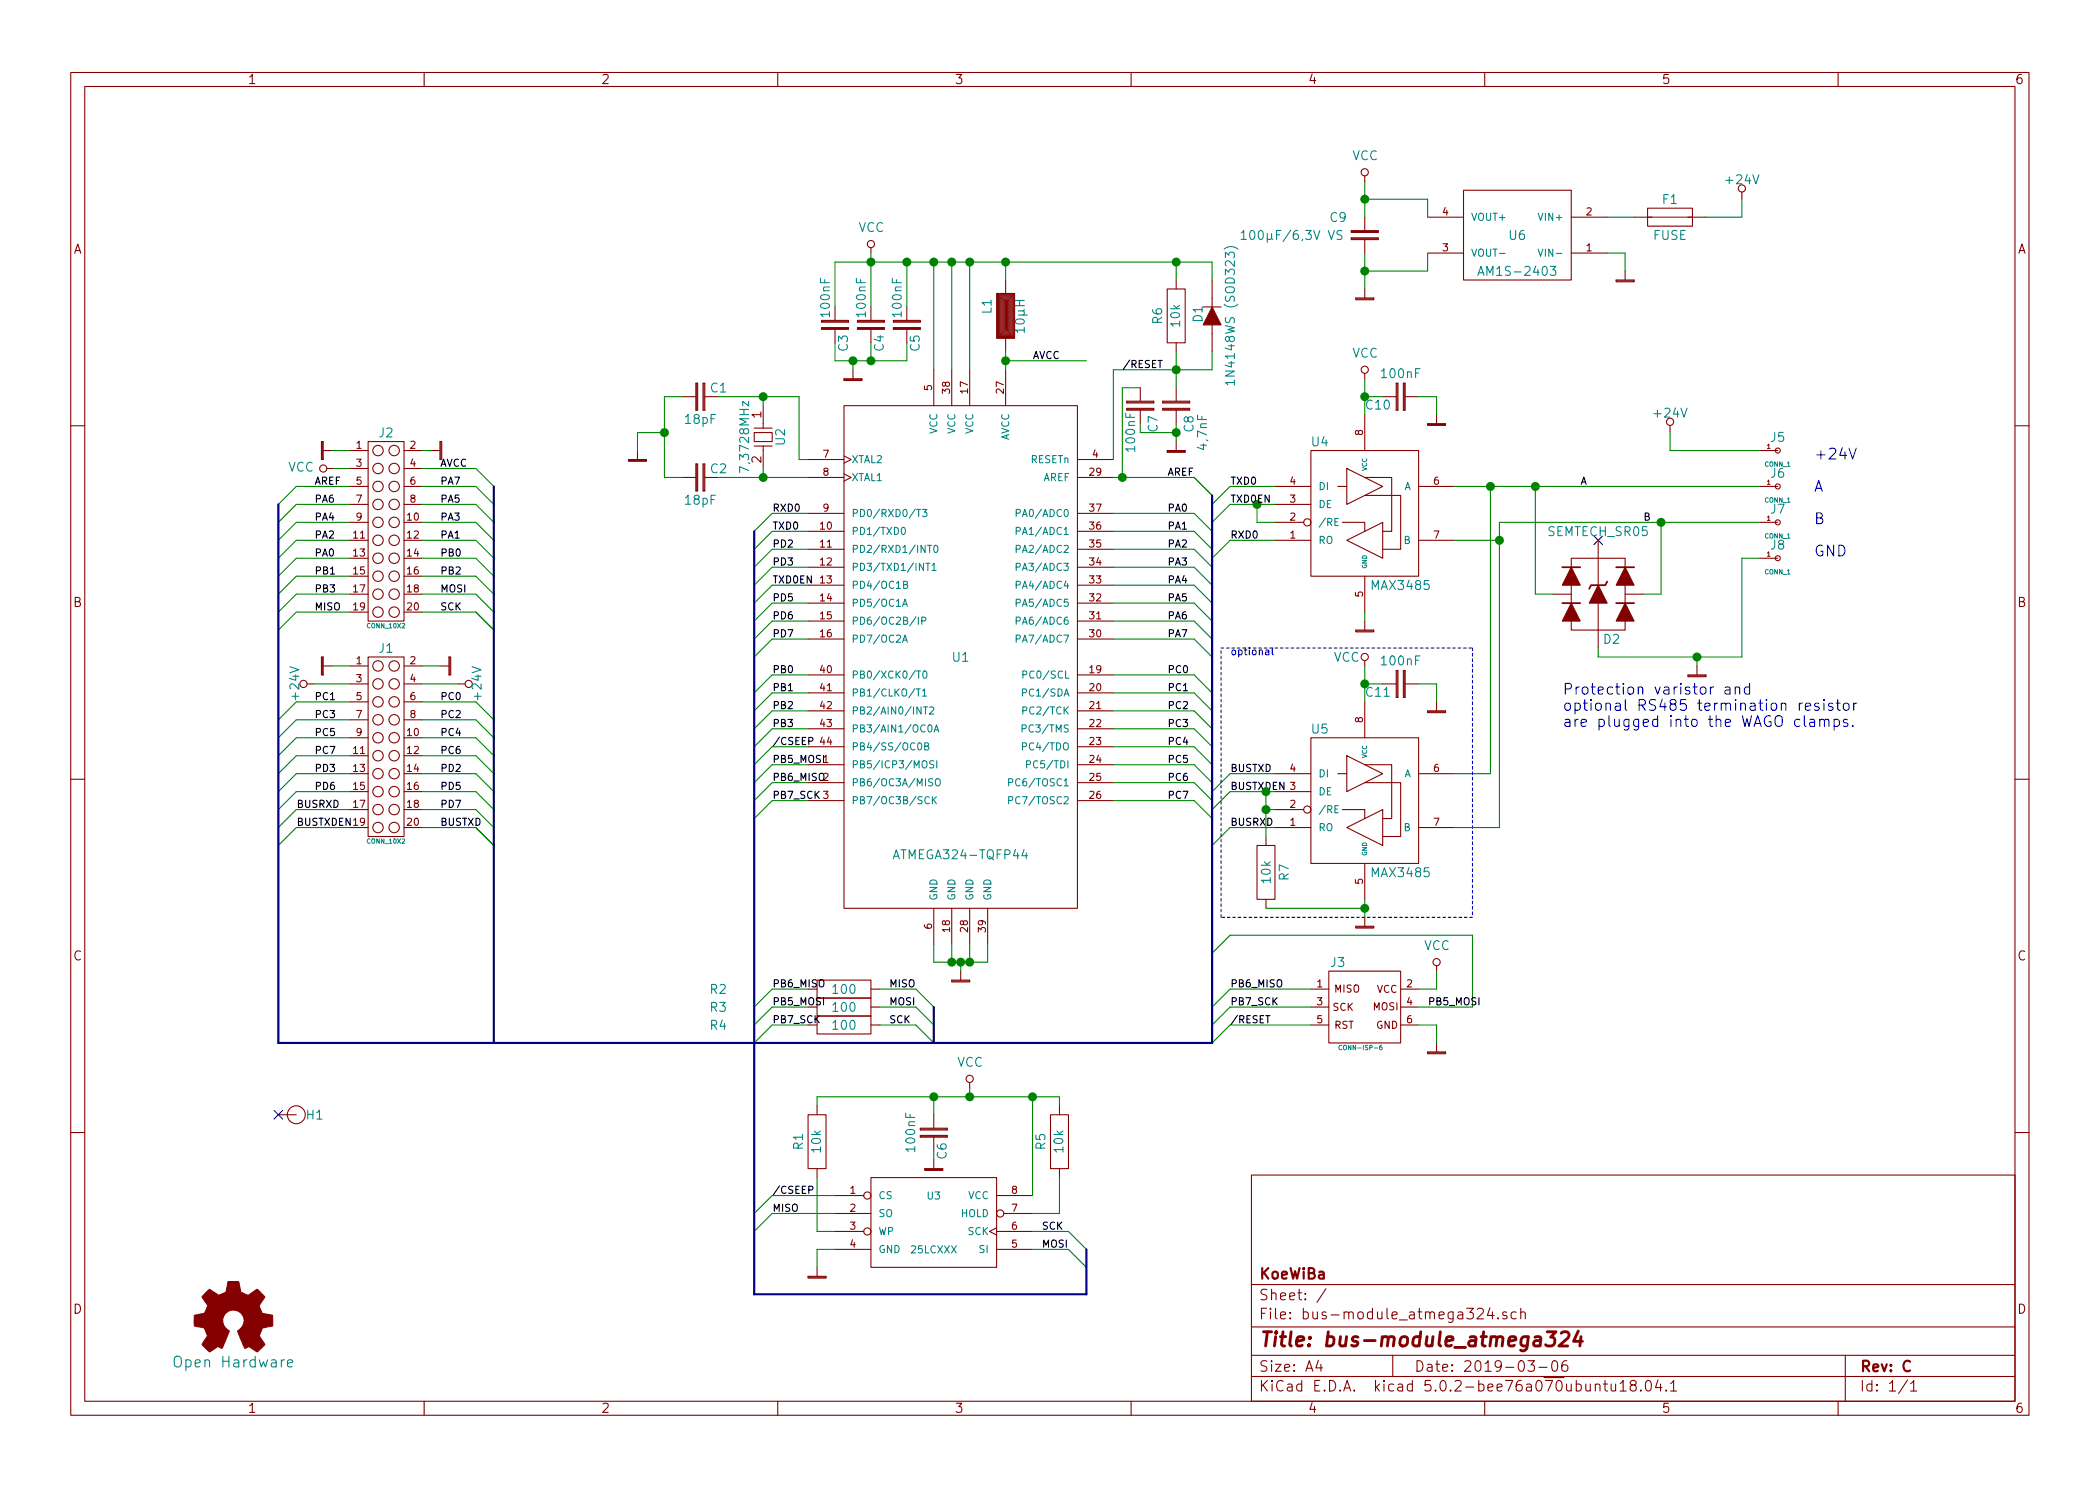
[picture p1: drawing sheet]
<svg xmlns="http://www.w3.org/2000/svg" width="297mm" height="210mm" viewBox="0 0 297 210" stroke-linecap="round" stroke-linejoin="round" font-family="sans-serif">
<g fill="none" stroke="#840000" stroke-width=".15">
<path d="M10 10.3h277v189.9h-277zM12 12.2h273v186.1h-273zM60 10.3v1.9M110 10.3v1.9M160 10.3v1.9M210 10.3v1.9M260 10.3v1.9M123.2 35v.8M142.2 39.6v1.9M166.4 39.6v1.3M171.4 39.6v3.8M191.1 32.8h3.8"/>
<path d="M191.1 32.6h3.8v.3h-3.8zM191.1 33.6h3.8v.3h-3.8zM191.1 33.8h3.8M193 24.9v.7M193 30.7v1.9M193 33.9v1.9M201.9 35.8h5.1M201.9 30.7h5.1M207 26.9h15.2v12.7h-15.2zM222.2 35.8h5.1M222.2 30.7h5.1M228.6 39.7h2.5"/>
<path d="M228.6 39.6h2.5v.3h-2.5zM229.9 38.3v1.3M231.1 30.7h2.6M233 29.5h6.4v2.5h-6.4zM238.8 30.7h2.5M246.4 27.2v1M96.5 56.1h1.9M98.4 54.2h.3v3.8h-.3zM98.6 54.2v3.8M99.4 54.2h.3v3.8h-.3zM99.6 54.2v3.8M99.7 56.1h1.9"/>
<path d="M107.9 57.4v3.2M116.2 45.5h3.8M116.2 45.3h3.8v.3h-3.8zM116.2 46.3h3.8v.3h-3.8zM116.2 46.5h3.8M118.1 43.4v1.9M118.1 46.6v1.9M119.4 57.4h33v71.1h-33zM119.4 53.7h2.5M119.4 53.6h2.5v.2h-2.5zM120.6 52.3v1.3M121.3 45.5h3.8"/>
<path d="M121.3 45.3h3.8v.3h-3.8zM121.3 46.3h3.8v.3h-3.8zM121.3 46.5h3.8M123.2 43.4v1.9M123.2 46.6v1.9M126.4 45.5h3.8M126.4 45.3h3.8v.3h-3.8zM126.4 46.3h3.8v.3h-3.8zM126.4 46.5h3.8M128.3 43.4v1.9M128.3 46.6v1.9M132.1 52.3v5.1"/>
<path d="M134.6 52.3v5.1M137.2 52.3v5.1M141 41.5h2.5v6.4h-2.5zM141.1 41.7h2.3v6h-2.3zM141.2 41.8h2.1v5.8h-2.1zM141.4 41.9h1.7v5.6h-1.7zM141.5 42h1.5v5.4h-1.5zM141.6 42.2h1.3v5h-1.3zM141.7 42.3h1v4.8h-1zM141.9 42.4h.7v4.6h-.7zM142 42.5h.5v4.4h-.5zM142.1 42.7h.3v4h-.3z"/>
<path d="M142.2 42.8v3.8zM142.2 47.9v1.9M142.2 52.3v5.1M159.4 56.9h3.8M159.4 56.8h3.8v.2h-3.8zM159.4 57.8h3.8v.2h-3.8zM159.4 57.9h3.8M161.3 54.9v1.9M161.3 58v1.9M164.5 56.9h3.8M164.5 56.8h3.8v.2h-3.8zM164.5 57.8h3.8v.2h-3.8z"/>
<path d="M164.5 57.9h3.8M165.1 40.9h2.5v7.6h-2.5zM166.4 48.5v1.3M166.4 54.9v1.9M166.4 58v1.9M170.2 43.4h2.5M171.4 46v3.8M191.8 42.3h2.5M191.8 42.2h2.5v.2h-2.5zM193 40.9v1.3M193 52.8v.8M193 58.7v5"/>
<path d="M195.6 56.1h1.9M197.5 54.2h.2v3.8h-.2zM197.6 54.2v3.8M198.5 54.2h.3v3.8h-.3zM198.6 54.2v3.8M198.8 56.1h1.9M201.9 59.9h2.6v.3h-2.6zM203.2 58.7v1.2M10 60.2h2M45.5 62.5h.2v2.5h-.2zM45.6 62.5v2.5M45.7 63.7h1.3"/>
<path d="M46.2 66.3h.8M49.5 76.4h2.6M49.5 73.9h2.6M49.5 71.4h2.6M49.5 68.8h2.6M49.5 63.7h2.6M49.5 79h2.6M49.5 66.3h2.6M52.1 62.5h5v25.4h-5zM57.1 76.4h2.6M57.1 73.9h2.6M57.1 71.4h2.6"/>
<path d="M57.1 68.8h2.6M57.1 63.7h2.6M57.1 79h2.6M57.1 66.3h2.6M61 63.7h1.2M62.2 62.5h.3v2.5h-.3zM62.4 62.5v2.5M88.9 65.1h2.5M88.9 65h2.5v.3h-2.5zM90.2 63.7v1.3M96.5 67.6h1.9M98.4 65.7h.3v3.8h-.3z"/>
<path d="M98.6 65.7v3.8M99.4 65.7h.3v3.8h-.3zM99.6 65.7v3.8M99.7 67.6h1.9M106.7 61.2h2.5v1.3h-2.5zM106.7 60.6h2.5M106.7 63.1h2.5M107.9 63.1v3.2M114.3 72.6h5.1M114.3 75.2h5.1M114.3 77.7h5.1M114.3 67.6h5.1"/>
<path d="M114.3 65h5.1M119.4 64.5l1 .5-1 .5M119.4 67.1l1 .5-1 .5M152.4 72.6h5.1M152.4 75.2h5.1M152.4 77.7h5.1M152.4 67.6h5.1M152.4 65h5.1M165.1 63.9h2.5M165.1 63.7h2.5v.3h-2.5zM166.4 62.5v1.2M180.3 76.4h5.1"/>
<path d="M180.3 73.9h4.1M180.3 71.4h5.1M180.3 68.8h5.1M185.4 63.7h15.3v17.8h-15.3zM189.2 68.8h1.3M189.9 73.9h3.1v1.3M190.5 76.4l5.1-2.5v5.1zM190.5 66.3l5.1 2.5-5.1 2.6zM193 70.1h5.1v7.6h-2.5M193 67.6h3.8v7.6h-1.2M200.7 76.4h5M200.7 68.8h5"/>
<path d="M201.9 60.1h2.6M226.1 76.4v6.4M236.2 60.2v1M248.9 73.9h2.6M248.9 68.8h2.6M248.9 63.7h2.6M248.9 79h2.6M285 60.2h2M43.4 96.8h1M45.5 93h.2v2.5h-.2zM45.6 93v2.5M45.7 94.2h1.3"/>
<path d="M49.5 96.8h2.6M49.5 84.1h2.6M49.5 81.5h2.6M49.5 86.6h2.6M49.5 94.2h2.6M49.5 99.3h2.6M52.1 93h5v25.4h-5zM57.1 96.8h2.6M57.1 84.1h2.6M57.1 81.5h2.6M57.1 86.6h2.6M57.1 94.2h2.6"/>
<path d="M57.1 99.3h2.6M62.2 94.2h1.3M63.5 93h.3v2.5h-.3zM63.6 93v2.5M64.8 96.8h1M114.3 80.3h5.1M114.3 82.8h5.1M114.3 85.3h5.1M114.3 87.9h5.1M114.3 90.4h5.1M114.3 95.5h5.1M114.3 98h5.1"/>
<path d="M152.4 80.3h5.1M152.4 82.8h5.1M152.4 85.3h5.1M152.4 87.9h5.1M152.4 90.4h5.1M152.4 95.5h5.1M152.4 98h5.1M191.8 89.3h2.5M191.8 89.1h2.5v.3h-2.5zM193 87.9v1.2M193 93.5v.7M193 81.5v5.1"/>
<path d="M193 99.3v5.1M195.6 96.8h1.9M197.5 94.9h.2v3.8h-.2zM197.6 94.9v3.8M198.5 94.9h.3v3.8h-.3zM198.6 94.9v3.8M198.8 96.8h1.9M203.2 99.3v1.3M219.7 84.1h2.5M222.2 82.8v2.5M222.2 87.9v1.2h7.7v-1.2M222.2 80.3v-1.3h7.7v1.3"/>
<path d="M226.1 85.3v6.4M229.9 82.8v2.5M229.9 84.1h2.5M238.8 95.6h2.5M238.8 95.5h2.5v.3h-2.5zM240 94.2v1.3M10 110.3h2M49.5 117.1h2.6M49.5 114.5h2.6M49.5 112h2.6M49.5 109.5h2.6M49.5 101.8h2.6"/>
<path d="M49.5 104.4h2.6M49.5 106.9h2.6M57.1 117.1h2.6M57.1 114.5h2.6M57.1 112h2.6M57.1 109.5h2.6M57.1 101.8h2.6M57.1 104.4h2.6M57.1 106.9h2.6M114.3 108.2h5.1M114.3 110.7h5.1M114.3 100.6h5.1"/>
<path d="M114.3 103.1h5.1M114.3 105.7h5.1M114.3 113.3h5.1M152.4 108.2h5.1M152.4 110.7h5.1M152.4 100.6h5.1M152.4 103.1h5.1M152.4 105.7h5.1M152.4 113.3h5.1M177.8 119.6h2.5v7.6h-2.5zM179.1 118.4v1.2M180.3 117.1h5.1"/>
<path d="M180.3 114.5h4.1M180.3 112h5.1M180.3 109.5h5.1M185.4 104.4h15.3v17.8h-15.3zM189.2 109.5h1.3M189.9 114.5h3.1v1.3M190.5 117.1l5.1-2.6v5.1zM190.5 106.9l5.1 2.6-5.1 2.5zM193 110.7h5.1v7.7h-2.5M193 108.2h3.8v7.6h-1.2M200.7 117.1h5M200.7 109.5h5"/>
<path d="M201.9 100.7h2.6M201.9 100.6h2.6v.2h-2.6zM285 110.3h2M115.6 138.7h7.6v2.5h-7.6zM123.2 139.9h1.3M132.1 128.5v5.1M134.6 138.8h2.6M134.6 138.7h2.6v.2h-2.6zM134.6 128.5v5.1M135.9 137.4v1.3M137.2 128.5v5.1M139.7 128.5v5.1"/>
<path d="M179.1 127.2v1.3M185.4 139.9h2.6M188 137.4h10.1v10.2h-10.1zM191.8 131.2h2.5M191.8 131.1h2.5v.2h-2.5zM193 129.8v1.3M193 122.2v5M198.1 139.9h2.6M203.2 136.6v.8M39.4 157.7h2.5M114.3 157.7h2.5v7.6h-2.5zM115.6 143.8h7.6v2.5h-7.6z"/>
<path d="M115.6 141.2h7.6v2.6h-7.6zM115.6 156.5v1.2M123.2 142.5h1.3M123.2 145h1.3M130.2 159.8h3.8M130.2 159.6h3.8v.3h-3.8zM132.1 157.7v1.9M137.2 153.2v.7M148.6 157.7h2.5v7.6h-2.5zM149.9 156.5v1.2M185.4 142.5h2.6M185.4 145h2.6"/>
<path d="M198.1 142.5h2.6M198.1 145h2.6M201.9 149h2.6M201.9 148.8h2.6v.3h-2.6zM203.2 147.6v1.2M10 160.2h2M115.6 179.3v1.3M115.6 165.3v1.3M118.1 169.2h4.1M118.1 171.7h5.1M118.1 174.2h4.1M118.1 176.8h5.1"/>
<path d="M123.2 166.6h17.8v12.7h-17.8zM130.2 160.6h3.8v.3h-3.8zM130.2 160.8h3.8M130.8 165.5h2.5M130.8 165.3h2.5v.3h-2.5zM132.1 164.1v1.2M132.1 160.9v1.9M141 173.7l-1 .5 1 .5M141 169.2h5M141 174.2h5M141 176.8h5M142 171.7h4"/>
<path d="M149.9 165.3v1.3M177 166.3h108v32h-108zM285 160.2h2M60 198.3v1.9M110 198.3v1.9M114.3 180.7h2.5M114.3 180.6h2.5v.2h-2.5zM160 198.3v1.9M177 194.8h108M177 191.8h108M177 187.8h108M177 181.8h108"/>
<path d="M186.5 192.5l-.4 1h1M186.8 193v1M187.6 182.3l-1.3 2M197 191.8v3M209 185.3l.2-.2 .5 .1a.37 .37 0 0 1 .1 .5l-.9 .9h.9M210 198.3v1.9M210.7 185l-.3 1.1h.9M211.1 185.6v1M211.9 186.5h.1l-.1 .1-.1-.1h.1v.1M213.1 185.7l-.3-.1-.2 .1-.1 .2a.48 .48 0 0 0 .6 .3l.1 .1-.1 .2-.1 .1-.5-.1M214.5 185.7a.5 .5 0 0 0-.7 0l-.1 .6a.47 .47 0 0 0 .6 .3l.2-.1M215.1 185.7a.38 .38 0 0 1 .6 .1v.8"/>
<path d="M215.1 185.1v1.5M216.1 192.5h.9l-.4 .6 .3 .1a.61 .61 0 0 1 .1 .7l-.2 .1h-.5l-.2-.1M217.7 193.5h1.1M219.6 192.7a.37 .37 0 0 1 .4-.2 .37 .37 0 0 1 .3 .3v.3a.72 .72 0 0 1-.3 .9l-.4-.1a1.41 1.41 0 0 1 0-1.2zM221.6 192.5a.59 .59 0 0 0-.7 .7l.1 .7a.48 .48 0 0 0 .8-.2v-.3l-.2-.2a.51 .51 0 0 0-.6 0l-.1 .2M226.8 195.8h.6M227 195.3v1.3l.2 .2h.2M227.9 195.8v.9a.45 .45 0 0 0 .6 0M228.5 195.8v1M229.2 195.8l.4-.5v1.5M229.2 196.8h.8M230.9 196l-.2-.2-.1-.2a.47 .47 0 0 1 .6-.3l.2 .3v.2l-.7 .2a.48 .48 0 0 0 0 .7 .51 .51 0 0 0 .7 0 .48 .48 0 0 0-.2-.7"/>
<path d="M232.1 196.7h.1l-.1 .1-.1-.1h.1v.1M232.9 195.5a.37 .37 0 0 1 .3-.2 .37 .37 0 0 1 .3 .3l.1 .3a.72 .72 0 0 1-.4 .9l-.3-.1a1.2 1.2 0 0 1 0-1.2zM234.5 195.2l-.3 1.1h.9M234.9 195.8v1M235.7 196.7v.1l-.1-.1h.1v.1M236.3 195.8l.4-.5v1.5M236.3 196.8h.9M260 198.3v1.9M261 191.8v6.5M269.8 195.2l-1.2 2M270.3 195.8l.3-.3 .1-.2v1.5M270.3 196.8h.8"/>
<circle cx="123.2" cy="34.5" r=".51"/>
<circle cx="193" cy="24.4" r=".51"/>
<circle cx="246.4" cy="26.7" r=".51"/>
<circle cx="193" cy="52.3" r=".51"/>
<circle cx="236.2" cy="59.7" r=".51"/>
<circle cx="45.7" cy="66.3" r=".51"/>
<circle cx="53.5" cy="68.8" r=".74"/>
<circle cx="53.5" cy="79" r=".74"/>
<circle cx="53.5" cy="76.4" r=".74"/>
<circle cx="53.5" cy="71.4" r=".74"/>
<circle cx="53.5" cy="63.7" r=".74"/>
<circle cx="53.5" cy="73.9" r=".74"/>
<circle cx="53.5" cy="66.3" r=".74"/>
<circle cx="55.8" cy="76.4" r=".74"/>
<circle cx="55.8" cy="71.4" r=".74"/>
<circle cx="55.8" cy="79" r=".74"/>
<circle cx="55.8" cy="73.9" r=".74"/>
<circle cx="55.8" cy="68.8" r=".74"/>
<circle cx="55.8" cy="66.3" r=".74"/>
<circle cx="55.8" cy="63.7" r=".74"/>
<circle cx="184.9" cy="73.9" r=".51"/>
<circle cx="251.5" cy="68.8" r=".36"/>
<circle cx="251.5" cy="63.7" r=".36"/>
<circle cx="251.5" cy="73.9" r=".36"/>
<circle cx="251.5" cy="79" r=".36"/>
<circle cx="42.9" cy="96.8" r=".51"/>
<circle cx="53.5" cy="84.1" r=".74"/>
<circle cx="53.5" cy="81.5" r=".74"/>
<circle cx="53.5" cy="86.6" r=".74"/>
<circle cx="53.5" cy="94.2" r=".74"/>
<circle cx="53.5" cy="99.3" r=".74"/>
<circle cx="53.5" cy="96.8" r=".74"/>
<circle cx="55.8" cy="84.1" r=".74"/>
<circle cx="55.8" cy="81.5" r=".74"/>
<circle cx="55.8" cy="96.8" r=".74"/>
<circle cx="55.8" cy="86.6" r=".74"/>
<circle cx="55.8" cy="99.3" r=".74"/>
<circle cx="55.8" cy="94.2" r=".74"/>
<circle cx="66.3" cy="96.8" r=".51"/>
<circle cx="193" cy="93" r=".51"/>
<circle cx="53.5" cy="112" r=".74"/>
<circle cx="53.5" cy="104.4" r=".74"/>
<circle cx="53.5" cy="117.1" r=".74"/>
<circle cx="53.5" cy="109.5" r=".74"/>
<circle cx="53.5" cy="106.9" r=".74"/>
<circle cx="53.5" cy="101.8" r=".74"/>
<circle cx="53.5" cy="114.5" r=".74"/>
<circle cx="55.8" cy="112" r=".74"/>
<circle cx="55.8" cy="117.1" r=".74"/>
<circle cx="55.8" cy="109.5" r=".74"/>
<circle cx="55.8" cy="106.9" r=".74"/>
<circle cx="55.8" cy="101.8" r=".74"/>
<circle cx="55.8" cy="104.4" r=".74"/>
<circle cx="55.8" cy="114.5" r=".74"/>
<circle cx="184.9" cy="114.5" r=".51"/>
<circle cx="203.2" cy="136.1" r=".51"/>
<circle cx="41.9" cy="157.7" r="1.27"/>
<circle cx="137.2" cy="152.6" r=".51"/>
<circle cx="122.7" cy="169.2" r=".51"/>
<circle cx="122.7" cy="174.2" r=".51"/>
<circle cx="141.5" cy="171.7" r=".51"/>
</g>
<path d="M218.8 188.4h1.3l-.8 .8a.48 .48 0 0 1 .6 .4v.5l-.2 .2-.2 .1h-.6l-.3-.1M220.8 188.6l.3-.2h.5a.48 .48 0 0 1 .3 .6l-.1 .3-1.3 1.1h1.2M223.2 188.3l-.6 1.5h1.2M223.6 189.1l-.1 1.3" fill="none" stroke="#840000" stroke-width=".41"/>
<g fill="none" stroke="#008484" stroke-width=".15">
<path d="M173.2 35.2a1.47 1.47 0 0 1 1.9 0M175.6 33l.3-.4v1.3M175.6 33.9h.7M189.8 32.7l-.5-.1-.1 .1v.4l.5 .2 .1 .3-.2 .3-.5-.1M209 39l.5-1.3 .4 1.3M209.2 38.6h.6M212.1 35.9h.8M217.6 35.2l.3 1.1 .3-1.1M217.6 30.2l.3 1 .3-1M219.3 37.7h.8l-.5 .5 .4 .1 .1 .4-.3 .3h-.3l-.2-.2M174.6 54.1h-1.3l.4 .4M174.6 53.8v.7"/>
<path d="M127.6 74.7l.1-.1a.53 .53 0 0 1 .4 .5 .53 .53 0 0 1-.4 .5 .72 .72 0 0 1-.1-.9zM129.6 72.1h.6M129.9 72.1v1M130.5 72.1h.6l-.3 .4 .3 .1v.4l-.2 .1-.4-.1M131 79.7h.5M131.2 77.2h.6M131.2 79.7v1M131.5 77.2v1M131.8 80l.3-.3v1M132.2 77.2h.1a.53 .53 0 0 1 .4 .5 .53 .53 0 0 1-.4 .5l-.1-.1-.1-.3zM143.7 77.7l.5-.1 .1-.1v-.3h-.6v1M143.7 75.2l.5-.1 .1-.2v-.2l-.6-.1v1"/>
<path d="M143.7 72.6h.5l.1-.2v-.2l-.6-.1v1M189.3 73.3h-.5v1.1h.5M127.7 85.8l.3-1 .3 1M127.7 90.9l.3-1 .3 1M127.8 85.5h.4M127.8 90.6h.4M127.8 82.7h.4l.1-.2v-.2l-.5-.1v1.1h.4l.1-.1 .1-.3-.3-.2M129.6 87.3l-.9 1.3M129.6 97.5h.6M129.6 94.9h.6M129.9 87.3v1M129.9 97.5v1"/>
<path d="M129.9 94.9v1.1M130.4 87.9l.5-.1 .1-.2-.1-.2-.5-.1v1M130.5 97.8l.3-.3v1M130.5 98.5h.6M130.6 95l.2-.1a.53 .53 0 0 1 .3 .5 .53 .53 0 0 1-.3 .6l-.3-.5zM131.8 80.7h.6M143.7 90.4l.5-.1 .1-.1v-.3h-.6v1M143.7 87.9l.5-.1 .1-.2v-.2l-.6-.1v1M143.7 85.3h.5l.1-.2v-.2l-.6-.1v1M143.7 82.8l.5-.1 .1-.1v-.3l-.6-.1v1.1M143.7 80.2h.5l.1-.2v-.2l-.6-.1v1M144.6 98h.5l.1-.2v-.2l-.6-.1v1"/>
<path d="M144.7 95.5l.5-.1v-.4l-.5-.1v1.1M129.9 105.2l.1-.1a.55 .55 0 0 1 .4 .5 .55 .55 0 0 1-.4 .5l-.1-.1-.1-.3zM130.5 107.8l.2-.2a.36 .36 0 0 1 .4 .4v.3a.36 .36 0 0 1-.4 .4l-.1-.1a.8 .8 0 0 1-.1-.8zM130.6 100h.6M130.8 105.6l.4-.1 .1-.1v-.2l-.5-.1v1h.4l.1-.1 .1-.2-.3-.2M130.9 100v1M131.3 102.6h.2a.55 .55 0 0 1 .3 .5 .55 .55 0 0 1-.3 .5l-.2-.1-.1-.3zM131.4 112.8a.47 .47 0 0 0-.6 .4 .47 .47 0 0 0 .6 .5v-.1M131.5 100.1l.4-.1 .1 .1 .1 .2-.7 .7h.7M131.9 112.7v1M131.9 110.2l-.5 .1v.3l.4 .1 .1 .3-.2 .2-.4-.1M132 113.2l.5 .5"/>
<path d="M132.1 107.7h-.6v.3l.5 .2 .1 .3-.2 .2-.4-.1M132.1 103.6l.4-1 .3 1M132.2 103.3h.5M132.4 110.3l.2-.1a.35 .35 0 0 1 .4 .3l-.1 .5a.34 .34 0 0 1-.5 0zM132.5 112.7l-.6 .6M132.5 107.6v1.1M142.7 110.7h.5v-.4l-.5-.1v1M142.7 113.3l.5-.1v-.4l-.5-.1v1M144.6 103.1l.5-.1 .1-.1-.1-.3h-.5v1M144.6 105.6h.5l.1-.2v-.2l-.6-.1v1M144.7 100.6l.5-.1v-.4l-.5-.1v1M145.2 108.2l.5-.1v-.4l-.5-.1v1.1"/>
<path d="M189.3 114h-.5v1h.5M144.9 120.2l-.3 .9h.7M40.7 192.9l.7-.1-.1-.3-.4-.1-.2 .2v.7l.2 .1 .4-.1"/>
</g>
<path d="M189.8 147.9a.28 .28 0 0 0-.4 .3 .28 .28 0 0 0 .4 .3M195.4 147.9h-.1a.39 .39 0 0 0-.1 .6h.3v-.2l-.1-.2-.3 .2" fill="none" stroke="#008484" stroke-width=".14"/>
<g fill="none" stroke="#008400" stroke-width=".15">
<path d="M123.2 35.8v7.6M128.3 37.1v6.3M132.1 37.1v15.2M134.6 37.1v15.2M137.2 37.1v15.2M142.2 37.1v2.5M166.4 37.1v2.5M171.4 39.6v-2.5h-53.3v6.3M193 25.6v5.1M193 35.8v5.1M193 28.2h8.9v2.5M201.9 35.8v2.5h-8.9"/>
<path d="M227.3 35.8h2.6v2.5M227.3 30.7h3.8M246.4 28.2v2.5h-5.1M96.5 56.1h-2.5v11.5h2.5M101.6 56.1h11.4v8.9h1.3M107.9 56.1v1.3M118.1 48.5v2.5h10.2v-2.5M120.6 51v1.3M123.2 48.5v2.5M142.2 51h11.5M142.2 49.8v2.5M161.3 59.9v1.3h5.1"/>
<path d="M161.3 54.9h-2.6v12.7M166.4 49.8v5.1M166.4 59.9v2.6M171.4 49.8v2.5h-13.9v12.7M193 53.6v5.1M200.7 56.1h2.5v2.6M47 63.7h2.5M47 66.3h2.5M49.5 71.4h-7.6l-2.5 2.5M49.5 73.9h-7.6l-2.5 2.5M49.5 68.8h-7.6l-2.5 2.6M49.5 76.4h-7.6l-2.5 2.6"/>
<path d="M49.5 79h-7.6l-2.5 2.5M59.7 71.4h7.6l2.5 2.5M59.7 73.9h7.6l2.5 2.5M59.7 68.8h7.6l2.5 2.6M59.7 76.4h7.6l2.5 2.6M59.7 79h7.6l2.5 2.5M59.7 63.7h1.3M59.7 66.3h7.6l2.5 2.5M94 61.2h-3.8v2.5M101.6 67.6h12.7M107.9 66.3v1.3M114.3 72.6h-5.1l-2.5 2.6"/>
<path d="M114.3 75.2h-5.1l-2.5 2.5M114.3 77.7h-5.1l-2.5 2.6M157.5 67.6h11.4l2.5 2.5M157.5 72.6h11.4l2.5 2.6M157.5 75.2h11.4l2.5 2.5M157.5 77.7h11.4l2.5 2.6M177.8 71.4v2.5h2.5M180.3 71.4h-6.3l-2.6 2.5M180.3 68.8h-6.3l-2.6 2.6M180.3 76.4h-6.3l-2.6 2.6M205.7 68.8h43.2M205.7 76.4h6.4"/>
<path d="M210.8 68.8v40.7h-5.1M217.2 68.8v15.3h2.5M234.9 73.9v10.2h-2.5M236.2 61.2v2.5h12.7M248.9 73.9h-36.8v43.2h-6.4M248.9 79h-2.5v14h-20.3v-1.3M44.4 96.8h5.1M47 94.2h2.5M49.5 81.5h-7.6l-2.5 2.6M49.5 84.1h-7.6l-2.5 2.5M49.5 99.3h-7.6l-2.5 2.5M49.5 86.6h-7.6l-2.5 2.5"/>
<path d="M59.7 96.8h5.1M59.7 81.5h7.6l2.5 2.6M59.7 84.1h7.6l2.5 2.5M59.7 86.6h7.6l2.5 2.5M59.7 99.3h7.6l2.5 2.5M59.7 94.2h2.5M114.3 80.3h-5.1l-2.5 2.5M114.3 82.8h-5.1l-2.5 2.5M114.3 85.3h-5.1l-2.5 2.6M114.3 87.9h-5.1l-2.5 2.5M114.3 90.4h-5.1l-2.5 2.6M114.3 95.5h-5.1l-2.5 2.5"/>
<path d="M114.3 98h-5.1l-2.5 2.6M157.5 80.3h11.4l2.5 2.5M157.5 82.8h11.4l2.5 2.5M157.5 85.3h11.4l2.5 2.6M157.5 87.9h11.4l2.5 2.5M157.5 90.4h11.4l2.5 2.6M157.5 95.5h11.4l2.5 2.5M157.5 98h11.4l2.5 2.6M193 86.6v1.3M193 94.2v5.1M200.7 96.8h2.5v2.5M240 93v1.2"/>
<path d="M49.5 112h-7.6l-2.5 2.5M49.5 114.5h-7.6l-2.5 2.6M49.5 109.5h-7.6l-2.5 2.5M49.5 117.1h-7.6l-2.5 2.5M49.5 101.8h-7.6l-2.5 2.6M49.5 104.4h-7.6l-2.5 2.5M49.5 106.9h-7.6l-2.5 2.6M59.7 112h7.6l2.5 2.5M59.7 114.5h7.6l2.5 2.6M59.7 109.5h7.6l2.5 2.5M59.7 117.1h7.6l2.5 2.5M59.7 101.8h7.6l2.5 2.6"/>
<path d="M59.7 104.4h7.6l2.5 2.5M59.7 106.9h7.6l2.5 2.6M114.3 105.7h-5.1l-2.5 2.5M114.3 108.2h-5.1l-2.5 2.5M114.3 110.7h-5.1l-2.5 2.6M114.3 113.3h-5.1l-2.5 2.5M114.3 100.6h-5.1l-2.5 2.5M114.3 103.1h-5.1l-2.5 2.6M157.5 105.7h11.4l2.5 2.5M157.5 108.2h11.4l2.5 2.5M157.5 110.7h11.4l2.5 2.6M157.5 113.3h11.4l2.5 2.5"/>
<path d="M157.5 100.6h11.4l2.5 2.5M157.5 103.1h11.4l2.5 2.6M171.4 114.5l2.6-2.5h5.1v6.4M179.1 114.5h1.2M180.3 109.5h-6.3l-2.6 2.5M180.3 117.1h-6.3l-2.6 2.5M114.3 139.9h-5.1l-2.5 2.6M124.5 139.9h5l2.6 2.6M132.1 133.6v2.5h7.6v-2.5M134.6 133.6v2.5M135.9 136.1v1.3M137.2 133.6v2.5"/>
<path d="M171.4 134.9l2.6-2.6h34.3v10.2h-7.6M179.1 128.5h13.9M185.4 139.9h-11.4l-2.6 2.6M193 127.2v2.6M203.2 137.4v2.5h-2.5M114.3 145h-5.1l-2.5 2.6M114.3 142.5h-5.1l-2.5 2.5M115.6 156.5v-1.3h34.3v1.3M124.5 142.5h5l2.6 2.5M124.5 145h5l2.6 2.6M132.1 155.2v2.5M137.2 153.9v1.3"/>
<path d="M146 155.2v14M185.4 145h-11.4l-2.6 2.6M185.4 142.5h-11.4l-2.6 2.5M200.7 145h2.5v2.6M115.6 166.6v7.6h2.5M118.1 176.8h-2.5v2.5M118.1 169.2h-8.9l-2.5 2.5M118.1 171.7h-8.9l-2.5 2.5M146 176.8h5.1l2.6 2.5M146 174.2h5.1l2.6 2.6M149.9 166.6v5.1h-3.9"/>
</g>
<g fill="#008400" stroke="#008400" stroke-width=".25">
<circle cx="108" cy="56.1" r=".51"/>
<circle cx="108" cy="67.6" r=".51"/>
<circle cx="94" cy="61.2" r=".51"/>
<circle cx="137.2" cy="136.1" r=".51"/>
<circle cx="134.6" cy="136.1" r=".51"/>
<circle cx="135.9" cy="136.1" r=".51"/>
<circle cx="193" cy="56.1" r=".51"/>
<circle cx="193" cy="96.8" r=".51"/>
<circle cx="123.2" cy="37.1" r=".51"/>
<circle cx="134.6" cy="37.1" r=".51"/>
<circle cx="132.1" cy="37.1" r=".51"/>
<circle cx="120.7" cy="51" r=".51"/>
<circle cx="177.8" cy="71.4" r=".51"/>
<circle cx="179.1" cy="112" r=".51"/>
<circle cx="210.8" cy="68.8" r=".51"/>
<circle cx="212.1" cy="76.4" r=".51"/>
<circle cx="146.1" cy="155.2" r=".51"/>
<circle cx="132.1" cy="155.2" r=".51"/>
<circle cx="123.2" cy="51" r=".51"/>
<circle cx="128.3" cy="37.1" r=".51"/>
<circle cx="137.2" cy="37.1" r=".51"/>
<circle cx="142.2" cy="37.1" r=".51"/>
<circle cx="166.4" cy="52.3" r=".51"/>
<circle cx="166.4" cy="61.2" r=".51"/>
<circle cx="137.2" cy="155.2" r=".51"/>
<circle cx="158.8" cy="67.6" r=".51"/>
<circle cx="240" cy="93" r=".51"/>
<circle cx="217.2" cy="68.8" r=".51"/>
<circle cx="235" cy="73.9" r=".51"/>
<circle cx="142.2" cy="51" r=".51"/>
<circle cx="166.4" cy="37.1" r=".51"/>
<circle cx="193" cy="28.2" r=".51"/>
<circle cx="193" cy="38.3" r=".51"/>
<circle cx="179.1" cy="114.5" r=".51"/>
<circle cx="193" cy="128.5" r=".51"/>
</g>
<path d="M163.8 51h.6M114.4 104.9l.5-.1 .1-.1-.1-.3-.5-.1v1.1M179 143.7h.6M114.4 168.4l.5-.1 .1-.1-.1-.3-.5-.1v1.1" fill="none" stroke="#000" stroke-width=".15"/>
<path d="M69.8 68.8v78.8M106.7 75.2v107.9h47v-6.3M171.4 70.1v77.5h-132v-76.2M132.1 142.5v5.1" fill="none" stroke="#000084" stroke-width=".3"/>
<g fill="none" stroke="#0000c2" stroke-width=".15">
<path d="M261.5 63.4l.6 1.5 .5-1.5M179 92h.4l.1 .7M179.5 92.2h-.4l-.1 .2 .1 .3 .4-.1M180 91.6v.9l.1 .2M244 97.3l.2-.1 .4 .1 .1 .9M244.7 97.6h-.5a.3 .3 0 0 0-.2 .3 .3 .3 0 0 0 .2 .3l.5-.1M245.4 97.3a.38 .38 0 0 1 .7 .1v.8M245.4 97.2v1M247.5 97.3l-.5-.1-.3 .3v.4l.2 .2 .1 .1 .5-.1M247.5 96.7v1.5M254.9 99.5l-.3 .1-.1 .2M255.4 100l.7-.2-.1-.2-.4-.1-.2 .2v.7l.2 .1 .4-.1"/>
<path d="M257.3 99.6l-.4-.1-.2 .2v.2l.6 .2v.1v.2l-.2 .1-.4-.1M258 99l-.1 .1h.2l-.1-.1v.1M258 99.5v1M259.2 99.6l-.3-.1-.3 .2 .1 .2 .5 .2 .1 .1-.1 .2-.1 .1-.5-.1M259.7 99.5h.6M259.9 99v1.3l.1 .1 .3 .1M260.8 99.6a.44 .44 0 0 1 .7 .2v.4a.42 .42 0 0 1-.4 .3 .42 .42 0 0 1-.4-.3zM262.2 99.5v1M262.6 99.5l-.3 .1-.1 .2M256 101.8h.2h.4l.1 1M256.7 102.1l-.5 .1a.31 .31 0 0 0-.3 .3 .31 .31 0 0 0 .3 .3l.5-.1M257.4 101.9a.41 .41 0 0 1 .7 .1v.8"/>
<path d="M257.4 101.8v1M258.1 102l.2-.2h.3l.1 1M259.4 101.8a.48 .48 0 0 1 .8 .3l-.1 .5a.48 .48 0 0 1-.7 .1M259.4 101.8v1.5M261.3 101.8h-.3l-.3 .2 .1 .2 .5 .2 .1 .1-.1 .2-.1 .1-.5-.1M262.1 102.6v.1v.1l-.1-.1 .1-.1v.2"/>
</g>
<path d="M225.5 75.8l1.2 1.3M226.7 75.8l-1.2 1.3M38.8 157.1l1.2 1.2M40 157.1l-1.2 1.2" fill="none" stroke="#000084" stroke-width=".15"/>
<g fill="#840000" stroke="#840000" stroke-width=".15">
<path d="M29.4 182.6l.3-.2 1.2 .9 1.1-.5 .3-1.4h1.5l.3 1.4 1 .5 1.3-.9 1 1.1-.1 .2a1.79 1.79 0 0 0-.6 1.2l.4 .9 1.5 .3v1.5l-1.4 .3-.5 1.1 .8 1.2-.1 .2-1 .9-1.2-.8-.6 .3-1-2.5a1.54 1.54 0 0 0 .4-2.6 1.54 1.54 0 0 0-2.5 1 1.97 1.97 0 0 0 .9 1.6l-1 2.5-.6-.3-1.2 .8-1-1.1 .8-1.2-.5-1.1-1.4-.3v-1.5l1.2-.2a.83 .83 0 0 0 .5-.8l.2-.4-.8-1.2z"/>
<path d="M222.2 80.3l1.3 2.5h-2.5z"/>
<path d="M222.2 85.3l1.3 2.6h-2.5z"/>
<path d="M226.1 82.8l1.2 2.5h-2.5z"/>
<path d="M229.9 80.3l1.2 2.5h-2.5z"/>
<path d="M229.9 85.3l1.2 2.6h-2.5z"/>
</g>
<path d="M172.7 91.7h35.6M208.3 91.7v38.1M172.7 129.8v-38.1M208.3 129.8h-35.6" fill="none" stroke="#0000c2" stroke-width=".15" stroke-dasharray=".4 .4"/>
<path d="M171.4 43.4l1.3 2.6h-2.5z" fill="#840000" stroke="#840000" stroke-width=".14"/>
<path d="M221 85.3h2.5M221 80.3h2.5M227.3 82.3l-.2 .5h-2.1l-.2 .5M228.6 85.3h2.5M228.6 80.3h2.5" fill="none" stroke="#840000" stroke-width=".25"/>
<path d="M233 30.7h6.4" fill="none" stroke="#840000" stroke-width=".14"/>
<text font-size="2.8" fill="#840000" x="178" y="190.5">Title: bus-module_atmega324</text>
<g font-size="2.1" fill="#0000c2">
<text x="256.5" y="65">+24V</text>
<text x="256.5" y="69.6">A</text>
<text x="256.5" y="74.2">B</text>
<text x="256.5" y="78.7">GND</text>
<text x="221" y="98.3">Protection varistor and</text>
<text x="221" y="100.6">optional RS485 termination resistor</text>
<text x="221" y="102.9">are plugged into the WAGO clamps.</text>
</g>
<g font-size="2.1" fill="#840000">
<text x="178" y="184">Sheet: /</text>
<text x="178" y="181">KoeWiBa</text>
<text x="178" y="186.7">File: bus-module_atmega324.sch</text>
<text x="178" y="196.9">KiCad E.D.A. kicad 5.0.2-bee76a070ubuntu18.04.1</text>
<text x="178" y="194.1">Size: A4</text>
<text x="200" y="194.1">Date: 2019-03-06</text>
<text x="263" y="194.1">Rev: C</text>
<text x="263" y="196.9">Id: 1/1</text>
</g>
<text font-size="2.1" fill="#008484" x="25.2" y="193.5">Open Hardware</text>
<g font-size="1.8" fill="#840000">
<text x="35" y="11.9">1</text>
<text x="85" y="11.9">2</text>
<text x="135" y="11.9">3</text>
<text x="185" y="11.9">4</text>
<text x="235" y="11.9">5</text>
<text x="285" y="11.9">6</text>
<text x="10.4" y="35.9">A</text>
<text x="285.4" y="35.9">A</text>
<text x="107.7" y="59.2" transform="rotate(-90 107.7 59.2)">1</text>
<text x="10.4" y="85.9">B</text>
<text x="285.4" y="85.9">B</text>
<text x="10.4" y="135.9">C</text>
<text x="285.4" y="135.9">C</text>
<text x="10.4" y="185.9">D</text>
<text x="285.4" y="185.9">D</text>
<text x="35" y="199.9">1</text>
<text x="85" y="199.9">2</text>
<text x="135" y="199.9">3</text>
<text x="185" y="199.9">4</text>
<text x="235" y="199.9">5</text>
<text x="285" y="199.9">6</text>
</g>
<g font-size="1.8" fill="#008484">
<text x="191.3" y="22.7">VCC</text>
<text x="235.2" y="28.9">F1</text>
<text x="244.3" y="26.1">+24V</text>
<text x="121.4" y="32.8">VCC</text>
<text x="176.7" y="34">100µF/6,3V VS</text>
<text x="188.2" y="31.4">C9</text>
<text x="213.5" y="34">U6</text>
<text x="233.9" y="34">FUSE</text>
<text x="209.9" y="39">AM1S-2403</text>
<text x="117.4" y="44.7" transform="rotate(-90 117.4 44.7)">100nF</text>
<text x="122.5" y="44.7" transform="rotate(-90 122.5 44.7)">100nF</text>
<text x="127.6" y="44.7" transform="rotate(-90 127.6 44.7)">100nF</text>
<text x="140.3" y="44.4" transform="rotate(-90 140.3 44.4)">L1</text>
<text x="145" y="46.9" transform="rotate(-90 145 46.9)">10µH</text>
<text x="164.4" y="45.8" transform="rotate(-90 164.4 45.8)">R6</text>
<text x="166.9" y="46.2" transform="rotate(-90 166.9 46.2)">10k</text>
<text x="170.1" y="45.6" transform="rotate(-90 170.1 45.6)">D1</text>
<text x="119.9" y="49.7" transform="rotate(-90 119.9 49.7)">C3</text>
<text x="125" y="49.7" transform="rotate(-90 125 49.7)">C4</text>
<text x="130.1" y="49.7" transform="rotate(-90 130.1 49.7)">C5</text>
<text x="174.7" y="53.4" transform="rotate(-90 174.7 53.4)">1N4148WS (SOD323)</text>
<text x="191.3" y="50.6">VCC</text>
<text x="195.6" y="53.5">100nF</text>
<text x="97" y="60">18pF</text>
<text x="100.5" y="55.5">C1</text>
<text x="234.1" y="59.1">+24V</text>
<text x="53.6" y="61.9">J2</text>
<text x="107.7" y="65.5" transform="rotate(-90 107.7 65.5)">2</text>
<text x="111" y="63" transform="rotate(-90 111 63)">U2</text>
<text x="160.6" y="63.7" transform="rotate(-90 160.6 63.7)">100nF</text>
<text x="163.8" y="61.1" transform="rotate(-90 163.8 61.1)">C7</text>
<text x="168.8" y="61.1" transform="rotate(-90 168.8 61.1)">C8</text>
<text x="170.7" y="63.5" transform="rotate(-90 170.7 63.5)">4,7nF</text>
<text x="185.6" y="63.2">U4</text>
<text x="250.5" y="62.5">J5</text>
<text x="40.7" y="66.7">VCC</text>
<text x="97" y="71.4">18pF</text>
<text x="100.5" y="67">C2</text>
<text x="106" y="66.4" transform="rotate(-90 106 66.4)">7,3728MHz</text>
<text x="250.5" y="67.6">J6</text>
<text x="219" y="75.9">SEMTECH_SR05</text>
<text x="250.5" y="72.7">J7</text>
<text x="250.5" y="77.8">J8</text>
<text x="194.2" y="83.5">MAX3485</text>
<text x="53.6" y="92.4">J1</text>
<text x="134.8" y="93.6">U1</text>
<text x="188.6" y="93.6">VCC</text>
<text x="195.6" y="94.2">100nF</text>
<text x="226.8" y="91.1">D2</text>
<text x="42.3" y="98.9" transform="rotate(-90 42.3 98.9)">+24V</text>
<text x="68.1" y="98.9" transform="rotate(-90 68.1 98.9)">+24V</text>
<text x="185.6" y="103.8">U5</text>
<text x="126.9" y="121.6">ATMEGA324-TQFP44</text>
<text x="179.8" y="124.9" transform="rotate(-90 179.8 124.9)">10k</text>
<text x="182.3" y="124.6" transform="rotate(-90 182.3 124.6)">R7</text>
<text x="194.2" y="124.1">MAX3485</text>
<text x="188.3" y="136.8">J3</text>
<text x="201.4" y="134.4">VCC</text>
<text x="100.5" y="143.2">R3</text>
<text x="100.5" y="140.6">R2</text>
<text x="117.9" y="143.2">100</text>
<text x="117.9" y="140.6">100</text>
<text x="100.5" y="145.7">R4</text>
<text x="117.9" y="145.7">100</text>
<text x="135.4" y="150.9">VCC</text>
<text x="43.4" y="158.4">H1</text>
<text x="113.6" y="162.7" transform="rotate(-90 113.6 162.7)">R1</text>
<text x="116.1" y="163" transform="rotate(-90 116.1 163)">10k</text>
<text x="129.5" y="162.8" transform="rotate(-90 129.5 162.8)">100nF</text>
<text x="147.9" y="162.7" transform="rotate(-90 147.9 162.7)">R5</text>
<text x="150.4" y="163" transform="rotate(-90 150.4 163)">10k</text>
</g>
<g font-size="1.8" fill="#008400">
<text x="193.3" y="58">C10</text>
<text x="193.3" y="98.6">C11</text>
<text x="133.9" y="164" transform="rotate(-90 133.9 164)">C6</text>
</g>
<g font-size="1.4" fill="#840000">
<text x="204.1" y="35.6">3</text>
<text x="204.1" y="30.5">4</text>
<text x="224.4" y="35.6">1</text>
<text x="224.4" y="30.5">2</text>
<text x="131.8" y="55.2" transform="rotate(-90 131.8 55.2)">5</text>
<text x="134.4" y="55.6" transform="rotate(-90 134.4 55.6)">38</text>
<text x="136.9" y="55.6" transform="rotate(-90 136.9 55.6)">17</text>
<text x="142" y="55.6" transform="rotate(-90 142 55.6)">27</text>
<text x="50.4" y="63.5">1</text>
<text x="58" y="63.5">2</text>
<text x="116.5" y="64.8">7</text>
<text x="154.6" y="64.8">4</text>
<text x="192.8" y="61.6" transform="rotate(-90 192.8 61.6)">8</text>
<text x="50.4" y="66">3</text>
<text x="50.4" y="68.6">5</text>
<text x="50.4" y="71.1">7</text>
<text x="58" y="66">4</text>
<text x="58" y="68.6">6</text>
<text x="58" y="71.1">8</text>
<text x="116.5" y="67.3">8</text>
<text x="154.2" y="67.3">29</text>
<text x="182.5" y="71.1">3</text>
<text x="182.5" y="68.6">4</text>
<text x="202.8" y="68.6">6</text>
<text x="50" y="76.2">11</text>
<text x="50.4" y="73.7">9</text>
<text x="57.6" y="73.7">10</text>
<text x="57.6" y="76.2">12</text>
<text x="116.1" y="74.9">10</text>
<text x="116.1" y="77.5">11</text>
<text x="116.5" y="72.4">9</text>
<text x="154.2" y="77.5">35</text>
<text x="154.2" y="74.9">36</text>
<text x="154.2" y="72.4">37</text>
<text x="182.5" y="76.2">1</text>
<text x="182.5" y="73.7">2</text>
<text x="202.8" y="76.2">7</text>
<text x="50" y="78.7">13</text>
<text x="50" y="81.3">15</text>
<text x="50" y="83.8">17</text>
<text x="57.6" y="78.7">14</text>
<text x="57.6" y="81.3">16</text>
<text x="57.6" y="83.8">18</text>
<text x="116.1" y="80">12</text>
<text x="116.1" y="82.5">13</text>
<text x="154.2" y="82.5">33</text>
<text x="154.2" y="80">34</text>
<text x="50" y="86.4">19</text>
<text x="57.6" y="86.4">20</text>
<text x="116.1" y="85.1">14</text>
<text x="116.1" y="87.6">15</text>
<text x="154.2" y="87.6">31</text>
<text x="154.2" y="85.1">32</text>
<text x="192.8" y="84.4" transform="rotate(-90 192.8 84.4)">5</text>
<text x="50.4" y="94">1</text>
<text x="58" y="94">2</text>
<text x="116.1" y="90.2">16</text>
<text x="116.1" y="95.2">40</text>
<text x="154.2" y="95.2">19</text>
<text x="154.2" y="90.2">30</text>
<text x="50.4" y="96.5">3</text>
<text x="50.4" y="99.1">5</text>
<text x="50.4" y="101.6">7</text>
<text x="58" y="96.5">4</text>
<text x="58" y="99.1">6</text>
<text x="58" y="101.6">8</text>
<text x="116.1" y="97.8">41</text>
<text x="116.1" y="100.3">42</text>
<text x="154.2" y="97.8">20</text>
<text x="154.2" y="100.3">21</text>
<text x="50" y="106.7">11</text>
<text x="50.4" y="104.1">9</text>
<text x="57.6" y="104.1">10</text>
<text x="57.6" y="106.7">12</text>
<text x="116.1" y="102.9">43</text>
<text x="116.1" y="105.4">44</text>
<text x="154.2" y="102.9">22</text>
<text x="154.2" y="105.4">23</text>
<text x="154.2" y="107.9">24</text>
<text x="192.8" y="102.2" transform="rotate(-90 192.8 102.2)">8</text>
<text x="50" y="109.2">13</text>
<text x="50" y="111.8">15</text>
<text x="57.6" y="109.2">14</text>
<text x="57.6" y="111.8">16</text>
<text x="154.2" y="110.5">25</text>
<text x="154.2" y="113">26</text>
<text x="182.5" y="109.2">4</text>
<text x="202.8" y="109.2">6</text>
<text x="41.9" y="116.8">BUSTXDEN 19</text>
<text x="50" y="114.3">17</text>
<text x="57.6" y="116.8">20</text>
<text x="57.6" y="114.3">18</text>
<text x="182.5" y="116.8">1</text>
<text x="182.5" y="114.3">2</text>
<text x="202.8" y="116.8">7</text>
<text x="192.8" y="125.1" transform="rotate(-90 192.8 125.1)">5</text>
<text x="131.8" y="131.4" transform="rotate(-90 131.8 131.4)">6</text>
<text x="134.4" y="131.8" transform="rotate(-90 134.4 131.8)">18</text>
<text x="136.9" y="131.8" transform="rotate(-90 136.9 131.8)">28</text>
<text x="139.4" y="131.8" transform="rotate(-90 139.4 131.8)">39</text>
<text x="186.3" y="139.7">1</text>
<text x="186.3" y="142.2">3</text>
<text x="188.5" y="143">SCK</text>
<text x="188.7" y="140.4">MISO</text>
<text x="194.2" y="142.9">MOSI</text>
<text x="194.7" y="140.5">VCC</text>
<text x="199" y="139.7">2</text>
<text x="199" y="142.2">4</text>
<text x="186.3" y="144.8">5</text>
<text x="188.7" y="145.6">RST</text>
<text x="194.6" y="145.6">GND</text>
<text x="199" y="144.8">6</text>
<text x="120.3" y="168.9">1</text>
<text x="120.3" y="171.4">2</text>
<text x="120.3" y="174">3</text>
<text x="143.1" y="174">6</text>
<text x="143.1" y="171.4">7</text>
<text x="143.1" y="168.9">8</text>
<text x="120.3" y="176.5">4</text>
<text x="143.1" y="176.5">5</text>
</g>
<g font-size="1.4" fill="#008484">
<text x="208" y="31.2">VOUT+</text>
<text x="218.1" y="31.2">VIN+</text>
<text x="208" y="36.3">VOUT-</text>
<text x="218.4" y="36.3">VIN-</text>
<text x="120.4" y="65.5">XTAL2</text>
<text x="132.6" y="61.4" transform="rotate(-90 132.6 61.4)">VCC</text>
<text x="135.1" y="61.4" transform="rotate(-90 135.1 61.4)">VCC</text>
<text x="137.7" y="61.4" transform="rotate(-90 137.7 61.4)">VCC</text>
<text x="142.7" y="62.4" transform="rotate(-90 142.7 62.4)">AVCC</text>
<text x="145.8" y="65.5">RESETn</text>
<text x="120.4" y="68.1">XTAL1</text>
<text x="147.5" y="68.1">AREF</text>
<text x="186.4" y="71.9">DE</text>
<text x="186.4" y="69.3">DI</text>
<text x="198.6" y="69.3">A</text>
<text x="120.4" y="73.1">PD0/RXD0/T3</text>
<text x="120.4" y="75.7">PD1/TXD0</text>
<text x="144.4" y="75.7">PA1/ADC1</text>
<text x="144.4" y="73.1">PA0/ADC0</text>
<text x="186.4" y="77">RO</text>
<text x="186.4" y="74.4">/RE</text>
<text x="198.6" y="77">B</text>
<text x="120.4" y="78.2">PD2/RXD1/INT0</text>
<text x="120.4" y="80.8">PD3/TXD1/INT1</text>
<text x="120.4" y="83.3">PD4/OC1B</text>
<text x="144.4" y="83.3">PA4/ADC4</text>
<text x="144.4" y="80.8">PA3/ADC3</text>
<text x="144.4" y="78.2">PA2/ADC2</text>
<text x="120.4" y="85.8">PD5/OC1A</text>
<text x="120.4" y="88.4">PD6/OC2B/IP</text>
<text x="144.4" y="88.4">PA6/ADC6</text>
<text x="144.4" y="85.8">PA5/ADC5</text>
<text x="120.4" y="90.9">PD7/OC2A</text>
<text x="144.4" y="90.9">PA7/ADC7</text>
<text x="120.4" y="96">PB0/XCK0/T0</text>
<text x="120.4" y="98.5">PB1/CLKO/T1</text>
<text x="120.4" y="101.1">PB2/AIN0/INT2</text>
<text x="145.3" y="98.5">PC1/SDA</text>
<text x="145.3" y="101.1">PC2/TCK</text>
<text x="145.4" y="96">PC0/SCL</text>
<text x="120.4" y="103.6">PB3/AIN1/OC0A</text>
<text x="120.4" y="106.2">PB4/SS/OC0B</text>
<text x="145.3" y="103.6">PC3/TMS</text>
<text x="145.3" y="106.2">PC4/TDO</text>
<text x="120.4" y="108.7">PB5/ICP3/MOSI</text>
<text x="120.4" y="111.2">PB6/OC3A/MISO</text>
<text x="120.4" y="113.8">PB7/OC3B/SCK</text>
<text x="143.5" y="111.2">PC6/TOSC1</text>
<text x="143.5" y="113.8">PC7/TOSC2</text>
<text x="145.9" y="108.7">PC5/TDI</text>
<text x="186.4" y="112.5">DE</text>
<text x="186.4" y="110">DI</text>
<text x="198.6" y="110">A</text>
<text x="186.4" y="117.6">RO</text>
<text x="186.4" y="115.1">/RE</text>
<text x="198.6" y="117.6">B</text>
<text x="132.6" y="127.5" transform="rotate(-90 132.6 127.5)">GND</text>
<text x="135.1" y="127.5" transform="rotate(-90 135.1 127.5)">GND</text>
<text x="137.7" y="127.5" transform="rotate(-90 137.7 127.5)">GND</text>
<text x="140.2" y="127.5" transform="rotate(-90 140.2 127.5)">GND</text>
<text x="124.2" y="169.7">CS</text>
<text x="124.2" y="172.2">SO</text>
<text x="131.2" y="169.7">U3</text>
<text x="135.9" y="172.2">HOLD</text>
<text x="137" y="169.7">VCC</text>
<text x="124.2" y="174.7">WP</text>
<text x="124.2" y="177.3">GND</text>
<text x="128.9" y="177.3">25LCXXX</text>
<text x="137" y="174.7">SCK</text>
<text x="138.6" y="177.3">SI</text>
</g>
<g font-size="1.4">
<text x="146" y="50.8">AVCC</text>
<text x="158.7" y="52.1">/RESET</text>
<text x="44.4" y="71.1">PA6</text>
<text x="44.4" y="68.6">AREF</text>
<text x="62.2" y="71.1">PA5</text>
<text x="62.2" y="68.6">PA7</text>
<text x="62.2" y="66">AVCC</text>
<text x="165.1" y="67.3">AREF</text>
<text x="174" y="71.1">TXD0EN</text>
<text x="174" y="68.6">TXD0</text>
<text x="223.5" y="68.6">A</text>
<text x="44.4" y="76.2">PA2</text>
<text x="44.4" y="73.7">PA4</text>
<text x="62.2" y="76.2">PA1</text>
<text x="62.2" y="73.7">PA3</text>
<text x="109.2" y="77.5">PD2</text>
<text x="109.2" y="72.4">RXD0</text>
<text x="109.2" y="74.9">TXD0</text>
<text x="165.1" y="72.4">PA0</text>
<text x="165.1" y="74.9">PA1</text>
<text x="165.1" y="77.5">PA2</text>
<text x="174" y="76.2">RXD0</text>
<text x="232.4" y="73.7">B</text>
<text x="44.4" y="78.7">PA0</text>
<text x="44.4" y="81.3">PB1</text>
<text x="44.4" y="83.8">PB3</text>
<text x="62.2" y="78.7">PB0</text>
<text x="62.2" y="81.3">PB2</text>
<text x="62.2" y="83.8">MOSI</text>
<text x="109.2" y="80">PD3</text>
<text x="109.2" y="82.5">TXD0EN</text>
<text x="165.1" y="80">PA3</text>
<text x="165.1" y="82.5">PA4</text>
<text x="44.4" y="86.4">MISO</text>
<text x="62.2" y="86.4">SCK</text>
<text x="109.2" y="85.1">PD5</text>
<text x="109.2" y="87.6">PD6</text>
<text x="165.1" y="85.1">PA5</text>
<text x="165.1" y="87.6">PA6</text>
<text x="109.2" y="95.2">PB0</text>
<text x="109.2" y="90.2">PD7</text>
<text x="165.1" y="90.2">PA7</text>
<text x="165.1" y="95.2">PC0</text>
<text x="44.4" y="99.1">PC1</text>
<text x="44.4" y="101.6">PC3</text>
<text x="62.2" y="99.1">PC0</text>
<text x="62.2" y="101.6">PC2</text>
<text x="109.2" y="97.8">PB1</text>
<text x="109.2" y="100.3">PB2</text>
<text x="165.1" y="97.8">PC1</text>
<text x="165.1" y="100.3">PC2</text>
<text x="44.4" y="104.1">PC5</text>
<text x="44.4" y="106.7">PC7</text>
<text x="62.2" y="104.1">PC4</text>
<text x="62.2" y="106.7">PC6</text>
<text x="109.2" y="105.4">/CSEEP</text>
<text x="109.2" y="107.9">PB5_MOSI1</text>
<text x="109.2" y="102.9">PB3</text>
<text x="165.1" y="102.9">PC3</text>
<text x="165.1" y="105.4">PC4</text>
<text x="165.1" y="107.9">PC5</text>
<text x="44.4" y="109.2">PD3</text>
<text x="44.4" y="111.8">PD6</text>
<text x="62.2" y="109.2">PD2</text>
<text x="62.2" y="111.8">PD5</text>
<text x="109.2" y="110.5">PB6_MISO2</text>
<text x="109.2" y="113">PB7_SCK 3</text>
<text x="165.1" y="110.5">PC6</text>
<text x="165.1" y="113">PC7</text>
<text x="174" y="109.2">BUSTXD</text>
<text x="41.9" y="114.3">BUSRXD</text>
<text x="62.2" y="114.3">PD7</text>
<text x="62.2" y="116.8">BUSTXD</text>
<text x="174" y="116.8">BUSRXD</text>
<text x="109.2" y="139.7">PB6_MISO</text>
<text x="109.2" y="142.2">PB5_MOSI</text>
<text x="125.7" y="139.7">MISO</text>
<text x="125.7" y="142.2">MOSI</text>
<text x="174" y="139.7">PB6_MISO</text>
<text x="174" y="142.2">PB7_SCK</text>
<text x="201.9" y="142.2">PB5_MOSI</text>
<text x="109.2" y="144.8">PB7_SCK</text>
<text x="125.7" y="144.8">SCK</text>
<text x="174" y="144.8">/RESET</text>
<text x="109.2" y="168.9">/CSEEP</text>
<text x="109.2" y="171.4">MISO</text>
<text x="147.3" y="174">SCK</text>
<text x="147.3" y="176.5">MOSI</text>
</g>
<text font-size="1.4" fill="#0000c2" x="174" y="92.7">optional</text>
<text font-size="1.4" fill="#008400" x="174" y="111.8">BUSTXDEN 3</text>
<g font-size=".9" fill="#840000">
<text x="250" y="63.5">1</text>
<text x="250" y="68.6">1</text>
<text x="250" y="73.7">1</text>
<text x="250" y="78.8">1</text>
</g>
<g font-size=".9" fill="#008484">
<text x="193.3" y="66.6" transform="rotate(-90 193.3 66.6)">VCC</text>
<text x="249.7" y="66">CONN_1</text>
<text x="249.7" y="71.1">CONN_1</text>
<text x="249.7" y="76.2">CONN_1</text>
<text x="193.3" y="80.5" transform="rotate(-90 193.3 80.5)">GND</text>
<text x="249.7" y="81.2">CONN_1</text>
<text x="52" y="88.9">CONN_10X2</text>
<text x="193.3" y="107.3" transform="rotate(-90 193.3 107.3)">VCC</text>
<text x="52" y="119.3">CONN_10X2</text>
<text x="193.3" y="121.2" transform="rotate(-90 193.3 121.2)">GND</text>
<text x="189.9" y="148.6">CONN-ISP-6</text>
</g>
</svg>
